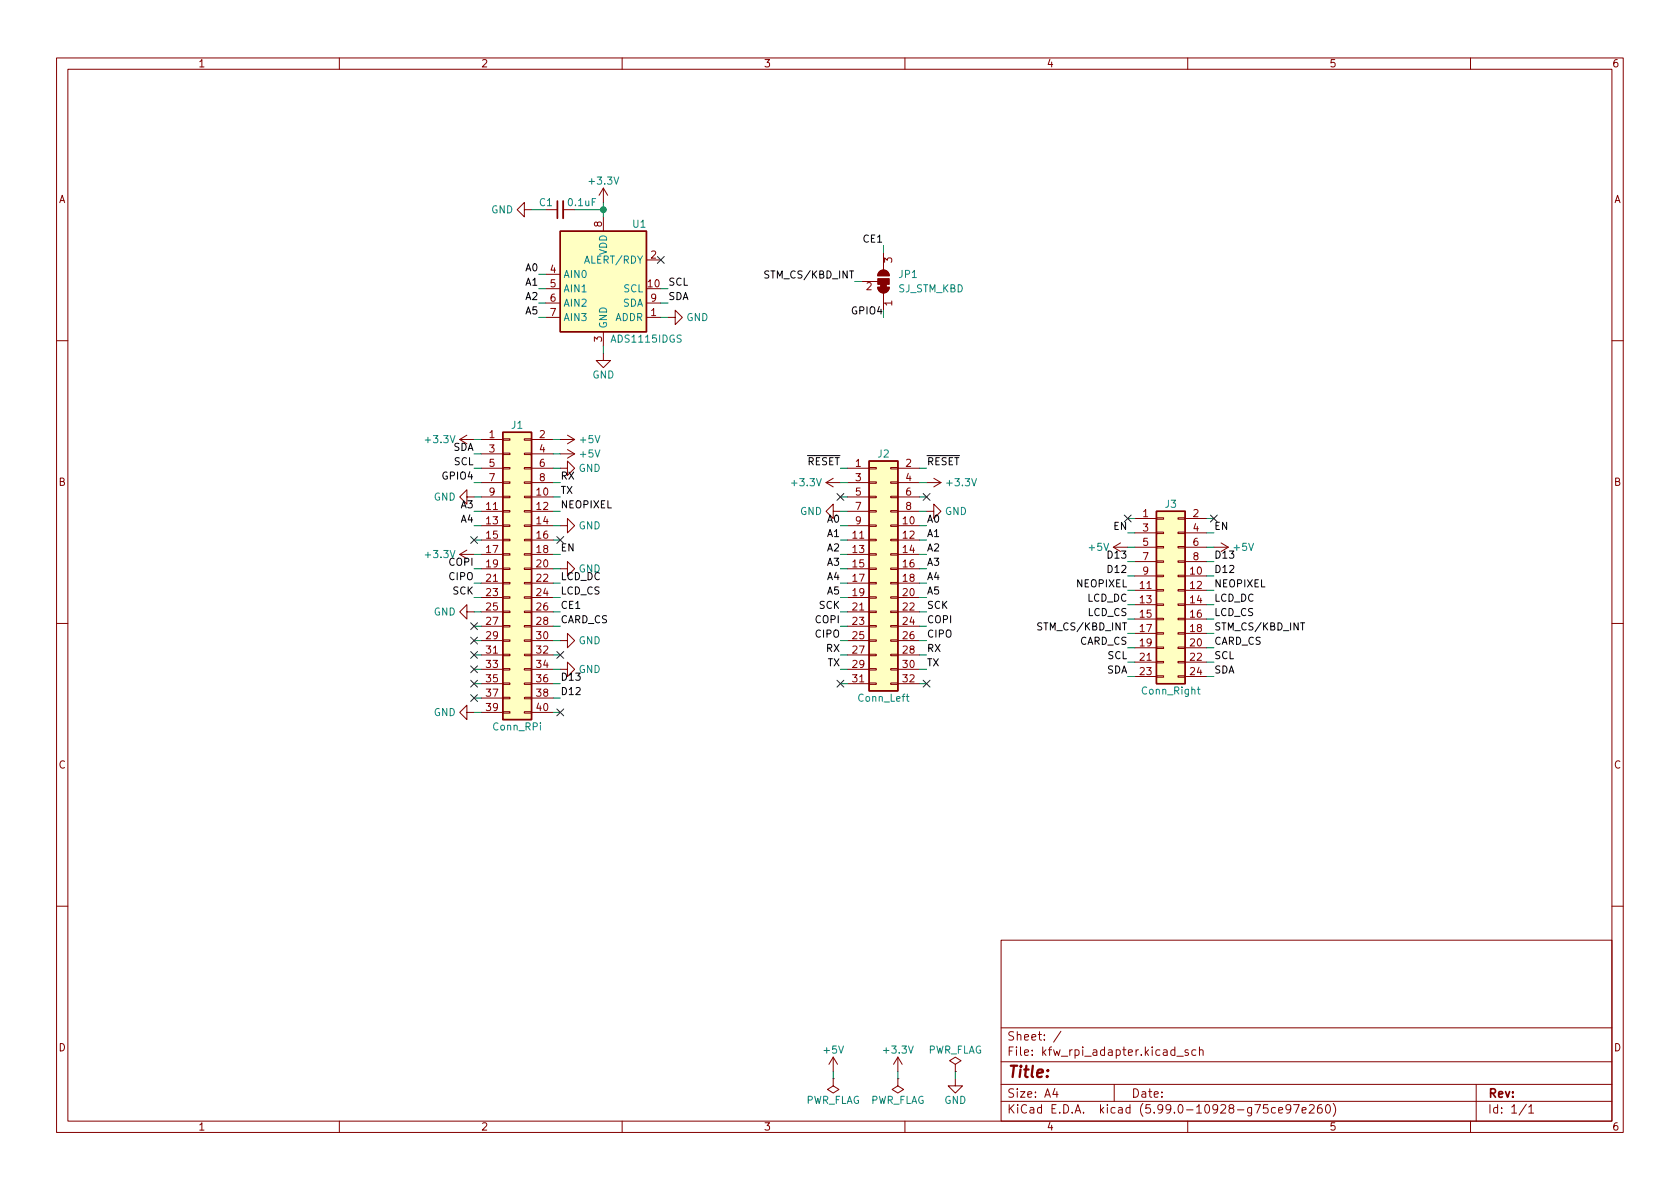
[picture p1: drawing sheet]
<svg xmlns="http://www.w3.org/2000/svg" width="297mm" height="210mm" viewBox="0 0 297 210" stroke-linecap="round" stroke-linejoin="round" font-family="sans-serif">
<g fill="none" stroke="#840000" stroke-width=".18">
<path d="M10 10.2h277v190.1h-277zM12 12.2h273v186.1h-273zM60 10.2v2M110 10.2v2M160 10.2v2M210 10.2v2M260 10.2v2M92.7 37.1v1.2l-1.3-1.2 1.3-1.3v1.3h1.3M96.5 37.1h2.1M99.6 37.1h2M106.7 33.3l-.8 1.2M106.7 33.3v2.5"/>
<path d="M106.7 38.3v2.6M106.7 33.3l.7 1.2M96.5 56.1h2.6M96.5 48.5h2.6M96.5 51h2.6M96.5 53.6h2.6M106.7 58.7v2.5M114.3 56.1h2.5M114.3 46h2.5M114.3 53.6h2.5M118.1 56.1h1.3v-1.2l1.2 1.2-1.2 1.3v-1.3M152.4 49.8h2.8"/>
<path d="M155.2 50.8h2a1.02 1.02 0 0 1-1 1 1.02 1.02 0 0 1-1-1zM155.5 48a1.02 1.02 0 0 1 1.1-.2 1.02 1.02 0 0 1 .6 1h-2zM156.2 44.7v3M156.2 51.8v3.1M10 60.2h2M81.3 77.7h2.5M81.3 77.7l1.2 .8M82.5 77l-1.2 .7M85.1 77.7h3.8M88.9 77.6h1.3v.2h-1.3zM92.7 77.6h1.3v.2h-1.3zM94 77.7h3.8"/>
<path d="M99.1 77.7h2.5M100.3 79.5l1.3 .8M100.3 77l1.3 .7M101.6 77.7l-1.3 .8M106.7 62.5v1.2h1.2l-1.2 1.3-1.3-1.3h1.3M285 60.2h2M81.3 98h2.5M81.3 98l1.2 .8M82.5 87.9v-1.3l-1.2 1.3 1.2 1.2v-1.2h1.3M82.5 97.3l-1.2 .7M85.1 87.9h3.8M85.1 90.4h3.8"/>
<path d="M85.1 93h3.8M85.1 95.5h3.8M85.1 98h3.8M85.1 80.3h3.8M85.1 82.8h3.8M85.1 85.3h3.8M88.9 97.9h1.3v.3h-1.3zM88.9 95.4h1.3v.2h-1.3zM88.9 92.8h1.3v.3h-1.3zM88.9 90.3h1.3v.2h-1.3zM88.9 87.8h1.3v.2h-1.3zM88.9 85.2h1.3v.3h-1.3z"/>
<path d="M88.9 82.7h1.3v.2h-1.3zM88.9 80.1h1.3v.3h-1.3zM92.7 97.9h1.3v.3h-1.3zM92.7 95.4h1.3v.2h-1.3zM92.7 92.8h1.3v.3h-1.3zM92.7 90.3h1.3v.2h-1.3zM92.7 87.8h1.3v.2h-1.3zM92.7 85.2h1.3v.3h-1.3zM92.7 82.7h1.3v.2h-1.3zM92.7 80.1h1.3v.3h-1.3zM94 87.9h3.8M94 90.4h3.8"/>
<path d="M94 93h3.8M94 95.5h3.8M94 98h3.8M94 80.3h3.8M94 82.8h3.8M94 85.3h3.8M99.1 93h1.2v-1.3l1.3 1.3-1.3 1.2v-1.2M99.1 82.8h1.2v-1.3l1.3 1.3-1.3 1.3v-1.3M99.1 80.3h2.5M101.6 80.3l-1.3 .7M146 85.3h2.6M146 85.3l1.3 .8"/>
<path d="M147.3 90.4v-1.3l-1.3 1.3 1.3 1.3v-1.3h1.3M147.3 84.6l-1.3 .7M149.9 87.9h3.8M149.9 90.4h3.8M149.9 93h3.8M149.9 95.5h3.8M149.9 98h3.8M149.9 82.8h3.8M149.9 85.3h3.8M153.7 97.9h1.2v.3h-1.2zM153.7 95.4h1.2v.2h-1.2zM153.7 92.8h1.2v.3h-1.2z"/>
<path d="M153.7 90.3h1.2v.2h-1.2zM153.7 87.8h1.2v.2h-1.2zM153.7 85.2h1.2v.3h-1.2zM153.7 82.7h1.2v.2h-1.2zM157.5 97.9h1.2v.3h-1.2zM157.5 95.4h1.2v.2h-1.2zM157.5 92.8h1.2v.3h-1.2zM157.5 90.3h1.2v.2h-1.2zM157.5 87.8h1.2v.2h-1.2zM157.5 85.2h1.2v.3h-1.2zM157.5 82.7h1.2v.2h-1.2zM158.7 87.9h3.9"/>
<path d="M158.7 90.4h3.9M158.7 93h3.9M158.7 95.5h3.9M158.7 98h3.9M158.7 82.8h3.9M158.7 85.3h3.9M163.8 90.4h1.3v1.3l1.3-1.3-1.3-1.3v1.3M163.8 85.3h2.6M165.1 84.6l1.3 .7M166.4 85.3l-1.3 .8M196.8 96.8h2.6M196.8 96.8l1.3 .7"/>
<path d="M198.1 96l-1.3 .8M200.7 91.7h3.8M200.7 94.2h3.8M200.7 96.8h3.8M200.7 99.3h3.8M204.5 99.2h1.2v.2h-1.2zM204.5 96.6h1.2v.3h-1.2zM204.5 94.1h1.2v.3h-1.2zM204.5 91.6h1.2v.2h-1.2zM208.3 99.2h1.2v.2h-1.2zM208.3 96.6h1.2v.3h-1.2zM208.3 94.1h1.2v.3h-1.2z"/>
<path d="M208.3 91.6h1.2v.2h-1.2zM209.5 91.7h3.9M209.5 94.2h3.9M209.5 96.8h3.9M209.5 99.3h3.9M214.6 96.8h2.6M215.9 96l1.3 .8M217.2 96.8l-1.3 .7M10 110.2h2M82.5 108.2v-1.3l-1.2 1.3 1.2 1.3v-1.3h1.3M85.1 100.6h3.8M85.1 103.1h3.8"/>
<path d="M85.1 105.7h3.8M85.1 108.2h3.8M85.1 110.7h3.8M85.1 113.3h3.8M85.1 115.8h3.8M85.1 118.4h3.8M88.9 118.2h1.3v.3h-1.3zM88.9 115.7h1.3v.2h-1.3zM88.9 113.2h1.3v.2h-1.3zM88.9 110.6h1.3v.3h-1.3zM88.9 108.1h1.3v.2h-1.3zM88.9 105.5h1.3v.3h-1.3z"/>
<path d="M88.9 103h1.3v.2h-1.3zM88.9 100.5h1.3v.2h-1.3zM92.7 118.2h1.3v.3h-1.3zM92.7 115.7h1.3v.2h-1.3zM92.7 113.2h1.3v.2h-1.3zM92.7 110.6h1.3v.3h-1.3zM92.7 108.1h1.3v.2h-1.3zM92.7 105.5h1.3v.3h-1.3zM92.7 103h1.3v.2h-1.3zM92.7 100.5h1.3v.2h-1.3zM94 100.6h3.8M94 103.1h3.8"/>
<path d="M94 105.7h3.8M94 108.2h3.8M94 110.7h3.8M94 113.3h3.8M94 115.8h3.8M94 118.4h3.8M99.1 100.6h1.2v-1.3l1.3 1.3-1.3 1.2v-1.2M99.1 118.4h1.2v-1.3l1.3 1.3-1.3 1.2v-1.2M99.1 113.3h1.2v-1.3l1.3 1.3-1.3 1.2v-1.2M149.9 100.6h3.8M149.9 103.1h3.8M149.9 105.7h3.8"/>
<path d="M149.9 108.2h3.8M149.9 110.7h3.8M149.9 113.3h3.8M149.9 115.8h3.8M149.9 118.4h3.8M153.7 118.2h1.2v.3h-1.2zM153.7 115.7h1.2v.2h-1.2zM153.7 113.2h1.2v.2h-1.2zM153.7 110.6h1.2v.3h-1.2zM153.7 108.1h1.2v.2h-1.2zM153.7 105.5h1.2v.3h-1.2zM153.7 103h1.2v.2h-1.2z"/>
<path d="M153.7 100.5h1.2v.2h-1.2zM157.5 118.2h1.2v.3h-1.2zM157.5 115.7h1.2v.2h-1.2zM157.5 113.2h1.2v.2h-1.2zM157.5 110.6h1.2v.3h-1.2zM157.5 108.1h1.2v.2h-1.2zM157.5 105.5h1.2v.3h-1.2zM157.5 103h1.2v.2h-1.2zM157.5 100.5h1.2v.2h-1.2zM158.7 100.6h3.9M158.7 103.1h3.9M158.7 105.7h3.9"/>
<path d="M158.7 108.2h3.9M158.7 110.7h3.9M158.7 113.3h3.9M158.7 115.8h3.9M158.7 118.4h3.9M200.7 101.8h3.8M200.7 104.4h3.8M200.7 106.9h3.8M200.7 109.5h3.8M200.7 112h3.8M200.7 114.5h3.8M200.7 117.1h3.8"/>
<path d="M200.7 119.6h3.8M204.5 119.5h1.2v.3h-1.2zM204.5 117h1.2v.2h-1.2zM204.5 114.4h1.2v.3h-1.2zM204.5 111.9h1.2v.2h-1.2zM204.5 109.3h1.2v.3h-1.2zM204.5 106.8h1.2v.3h-1.2zM204.5 104.3h1.2v.2h-1.2zM204.5 101.7h1.2v.3h-1.2zM208.3 119.5h1.2v.3h-1.2zM208.3 117h1.2v.2h-1.2zM208.3 114.4h1.2v.3h-1.2z"/>
<path d="M208.3 111.9h1.2v.2h-1.2zM208.3 109.3h1.2v.3h-1.2zM208.3 106.8h1.2v.3h-1.2zM208.3 104.3h1.2v.2h-1.2zM208.3 101.7h1.2v.3h-1.2zM209.5 101.8h3.9M209.5 104.4h3.9M209.5 106.9h3.9M209.5 109.5h3.9M209.5 112h3.9M209.5 114.5h3.9M209.5 117.1h3.9"/>
<path d="M209.5 119.6h3.9M285 110.2h2M82.5 126v-1.3l-1.2 1.3 1.2 1.2v-1.2h1.3M85.1 120.9h3.8M85.1 123.4h3.8M85.1 126h3.8M88.9 125.9h1.3v.2h-1.3zM88.9 123.3h1.3v.3h-1.3zM88.9 120.8h1.3v.2h-1.3zM92.7 125.9h1.3v.2h-1.3zM92.7 123.3h1.3v.3h-1.3zM92.7 120.8h1.3v.2h-1.3z"/>
<path d="M94 120.9h3.8M94 123.4h3.8M94 126h3.8M149.9 120.9h3.8M153.7 120.8h1.2v.2h-1.2zM157.5 120.8h1.2v.2h-1.2zM158.7 120.9h3.9M10 160.2h2M177 166.3h108v32h-108zM285 160.2h2M60 198.3v2M110 198.3v2"/>
<path d="M147.3 190.7v1.3l1 .7-1 .6-1-.6 1-.7M147.3 190.7h.1M147.3 186.9l-.7 1.3M147.3 186.9v2.6M147.3 186.9l.8 1.3M158.7 190.7v1.3l1.1 .7-1.1 .6-1-.6 1-.7M158.7 190.7h.1M158.7 186.9l-.7 1.3M158.7 186.9v2.6M158.7 186.9l.8 1.3M160 198.3v2M168.9 188.2l1-.6-1-.7-1 .7 1 .6v1.3"/>
<path d="M168.9 189.5h.1M168.9 190.7v1.3h-1.3l1.3 1.3 1.3-1.3h-1.3M177 194.8h108M177 191.8h108M177 187.8h108M177 181.8h108M186.5 192.5l-.4 1h1M186.9 193v1M187.6 182.4l-1.3 1.9M197 191.8v3M208.1 186.8h1.1M210 198.3v2"/>
<path d="M210.1 185.7l-.4-.1-.2 .2 .1 .3 .5 .1v.4h-.6M211.4 185.7l-.4-.1-.3 .3v.4l.2 .3h.5M212.1 185.8l.2-.2 .3 .1 .1 .9M212.1 185.1v1.5M225.5 195.9l-.4-.1-.3 .3v.4l.1 .3h.6M226.1 196.3l.7-.1-.1-.3-.4-.1-.2 .2v.8h.6M228.2 196l-.3 .3-.4-.1-.1-.2 .1-.6 .4-.1 .2 .2a.99 .99 0 0 1-.3 1.3h-.3M228.7 195.3h1l-.6 1.5M230.2 196.3l.7-.1v-.3l-.5-.1-.2 .2 .1 .8h.6M231.5 195.5l.6-.2 .2 .2 .1 .3-1 1h1M233.6 195.3a.59 .59 0 0 0-.7 .7v.5l.2 .3h.4l.2-.1 .1-.5-.2-.2-.4-.1-.3 .3M234.6 195.4l.1-.1a.81 .81 0 0 1 .6 .7 .81 .81 0 0 1-.3 .8h-.1a.81 .81 0 0 1-.6-.6 .81 .81 0 0 1 .3-.8z"/>
<path d="M235.7 195.1a1.72 1.72 0 0 1 0 2.3M260 198.3v2M261 191.8v6.5M269.9 195.3l-1.3 1.9M270.3 195.8l.4-.5v1.5M270.3 196.8h.9"/>
</g>
<g fill="#ffffc2" stroke="#ffffc2" stroke-width=".18">
<path d="M88.9 76.4h5.1v50.8h-5.1z"/>
<path d="M99.1 40.9h15.2v17.8h-15.2z"/>
<path d="M204.5 90.4h5v30.5h-5z"/>
<path d="M153.7 81.5h5v40.7h-5z"/>
</g>
<path d="M99.1 40.9h15.2v17.8h-15.2zM88.9 76.4h5.1v50.8h-5.1zM153.7 81.5h5v40.7h-5zM204.5 90.4h5v30.5h-5z" fill="none" stroke="#840000" stroke-width=".25"/>
<path d="M99.6 35.6v3" fill="none" stroke="#840000" stroke-width=".33"/>
<path d="M98.6 35.6v3" fill="none" stroke="#840000" stroke-width=".3"/>
<g fill="#840000" stroke="#840000" stroke-width=".18">
<path d="M155.2 50.8h2a1.02 1.02 0 0 1-1 1 1.02 1.02 0 0 1-1-1z"/>
<path d="M155.5 48a1.02 1.02 0 0 1 1.1-.2 1.02 1.02 0 0 1 .6 1h-2z"/>
<path d="M155.7 50.3h1v.5h-1z"/>
<path d="M155.2 49.3h2v1h-2z"/>
</g>
<path d="M160.2 123.2h.5M160.4 122.7v1.1l.3 .2M211.7 121.9h.5M211.9 121.5v1.1l.3 .1" fill="none" stroke="#008484" stroke-width=".18"/>
<path d="M135.9 48l-.4-.1-.2 .1v.4l.5 .2 .1 .3-.2 .3-.5-.1M184.2 110.2l-.5-.1-.2 .3 .1 .3 .5 .2v.4l-.1 .1-.5-.1M229.9 110.1h.8" fill="none" stroke="#000" stroke-width=".18"/>
<g fill="none" stroke="#008400" stroke-width=".18">
<path d="M94 37.1h2.5M101.6 37.1h5.1M106.7 35.8v2.5M95.2 51h1.3M95.2 53.6h1.3M95.2 56.1h1.3M95.2 48.5h1.3M116.8 51h1.3M116.8 53.6h1.3M116.8 56.1h1.3M151.1 49.8h1.3M156.2 43.4v1.3"/>
<path d="M83.8 77.7h1.3M97.8 77.7h1.3M106.7 61.2v1.3M83.8 85.3h1.3M83.8 87.9h1.3M83.8 90.4h1.3M83.8 98h1.3M83.8 93h1.3M83.8 95.5h1.3M83.8 82.8h1.3M83.8 80.3h1.3M97.8 85.3h1.3"/>
<path d="M97.8 87.9h1.3M97.8 90.4h1.3M97.8 98h1.3M97.8 93h1.3M97.8 95.5h1.3M97.8 82.8h1.3M97.8 80.3h1.3M148.6 85.3h1.3M148.6 87.9h1.3M148.6 90.4h1.3M148.6 98h1.3M148.6 93h1.3"/>
<path d="M148.6 95.5h1.3M162.6 85.3h1.2M162.6 87.9h1.2M162.6 90.4h1.2M162.6 98h1.2M162.6 93h1.2M162.6 95.5h1.2M162.6 82.8h1.2M199.4 96.8h1.3M199.4 99.3h1.3M199.4 91.7h1.3M199.4 94.2h1.3"/>
<path d="M213.4 96.8h1.2M213.4 99.3h1.2M213.4 91.7h1.2M213.4 94.2h1.2M83.8 110.7h1.3M83.8 113.3h1.3M83.8 108.2h1.3M83.8 100.6h1.3M83.8 103.1h1.3M83.8 105.7h1.3M83.8 115.8h1.3M83.8 118.4h1.3"/>
<path d="M97.8 110.7h1.3M97.8 113.3h1.3M97.8 108.2h1.3M97.8 100.6h1.3M97.8 103.1h1.3M97.8 105.7h1.3M97.8 115.8h1.3M97.8 118.4h1.3M148.6 110.7h1.3M148.6 113.3h1.3M148.6 108.2h1.3M148.6 100.6h1.3"/>
<path d="M148.6 103.1h1.3M148.6 105.7h1.3M148.6 115.8h1.3M148.6 118.4h1.3M162.6 110.7h1.2M162.6 113.3h1.2M162.6 108.2h1.2M162.6 100.6h1.2M162.6 103.1h1.2M162.6 105.7h1.2M162.6 115.8h1.2M162.6 118.4h1.2"/>
<path d="M199.4 101.8h1.3M199.4 112h1.3M199.4 114.5h1.3M199.4 117.1h1.3M199.4 119.6h1.3M199.4 104.4h1.3M199.4 106.9h1.3M199.4 109.5h1.3M213.4 101.8h1.2M213.4 112h1.2M213.4 114.5h1.2M213.4 117.1h1.2"/>
<path d="M213.4 119.6h1.2M213.4 104.4h1.2M213.4 106.9h1.2M213.4 109.5h1.2M83.8 123.4h1.3M83.8 126h1.3M83.8 120.9h1.3M97.8 123.4h1.3M97.8 126h1.3M97.8 120.9h1.3M148.6 120.9h1.3M162.6 120.9h1.2"/>
<path d="M147.3 189.5v1.2M158.7 189.5v1.2M168.9 189.5v1.2"/>
</g>
<g fill="none" stroke="#000084" stroke-width=".18">
<path d="M116.2 45.4l1.2 1.2M117.4 45.4l-1.2 1.2M83.2 94.9l1.2 1.2M84.4 94.9l-1.2 1.2M98.5 94.9l1.2 1.2M99.7 94.9l-1.2 1.2M148 87.3l1.2 1.2M149.2 87.3l-1.2 1.2M163.2 87.3l1.2 1.2M164.4 87.3l-1.2 1.2M198.8 91.1l1.2 1.2M200 91.1l-1.2 1.2"/>
<path d="M214 91.1l1.2 1.2M215.2 91.1l-1.2 1.2M83.2 110.1l1.2 1.2M83.2 117.7l1.2 1.3M83.2 115.2l1.2 1.2M83.2 112.7l1.2 1.2M84.4 110.1l-1.2 1.2M84.4 117.7l-1.2 1.3M84.4 115.2l-1.2 1.2M84.4 112.7l-1.2 1.2M98.5 115.2l1.2 1.2M99.7 115.2l-1.2 1.2"/>
<path d="M83.2 122.8l1.2 1.2M83.2 120.3l1.2 1.2M84.4 122.8l-1.2 1.2M84.4 120.3l-1.2 1.2M98.5 125.4l1.2 1.2M99.7 125.4l-1.2 1.2M148 120.3l1.2 1.2M149.2 120.3l-1.2 1.2M163.2 120.3l1.2 1.2M164.4 120.3l-1.2 1.2"/>
</g>
<circle cx="106.7" cy="37.1" r=".51" fill="#008400" stroke="#008400" stroke-width=".18"/>
<text font-size="2.8" fill="#840000" x="178" y="190.6">Title:</text>
<g font-size="2.1" fill="#840000">
<text x="178" y="184">Sheet: /</text>
<text x="178" y="186.7">File: kfw_rpi_adapter.kicad_sch</text>
<text x="178" y="196.9">KiCad E.D.A. kicad (5.99.0-10928-g75ce97e260)</text>
<text x="178" y="194.1">Size: A4</text>
<text x="200" y="194.1">Date:</text>
<text x="263" y="194.1">Rev:</text>
<text x="263" y="196.9">Id: 1/1</text>
</g>
<g font-size="1.8" fill="#840000">
<text x="35" y="11.9">1</text>
<text x="85" y="11.9">2</text>
<text x="135" y="11.9">3</text>
<text x="185" y="11.9">4</text>
<text x="235" y="11.9">5</text>
<text x="285" y="11.9">6</text>
<text x="10.3" y="35.9">A</text>
<text x="285.3" y="35.9">A</text>
<text x="106.4" y="40.1" transform="rotate(-90 106.4 40.1)">8</text>
<text x="115.1" y="45.7">2</text>
<text x="157.7" y="46.5" transform="rotate(-90 157.7 46.5)">3</text>
<text x="97.3" y="48.3">4</text>
<text x="97.3" y="50.8">5</text>
<text x="97.3" y="53.3">6</text>
<text x="114.6" y="50.8">10</text>
<text x="115.1" y="53.3">9</text>
<text x="153.2" y="51.3">2</text>
<text x="97.3" y="55.9">7</text>
<text x="115.1" y="55.9">1</text>
<text x="157.7" y="54.1" transform="rotate(-90 157.7 54.1)">1</text>
<text x="106.4" y="60.4" transform="rotate(-90 106.4 60.4)">3</text>
<text x="86.5" y="77.5">1</text>
<text x="95.4" y="77.5">2</text>
<text x="86.5" y="80">3</text>
<text x="86.5" y="82.5">5</text>
<text x="95.4" y="80">4</text>
<text x="95.4" y="82.5">6</text>
<text x="160.2" y="82.5">2</text>
<text x="10.3" y="85.9">B</text>
<text x="86.5" y="85.1">7</text>
<text x="86.5" y="87.6">9</text>
<text x="94.9" y="87.6">10</text>
<text x="95.4" y="85.1">8</text>
<text x="151.3" y="85.1">3</text>
<text x="151.3" y="87.6">5</text>
<text x="160.2" y="85.1">4</text>
<text x="160.2" y="87.6">6</text>
<text x="285.3" y="85.9">B</text>
<text x="86" y="90.2">11</text>
<text x="86" y="92.7">13</text>
<text x="86" y="95.2">15</text>
<text x="94.9" y="90.2">12</text>
<text x="94.9" y="92.7">14</text>
<text x="94.9" y="95.2">16</text>
<text x="150.8" y="95.2">11</text>
<text x="151.3" y="90.2">7</text>
<text x="151.3" y="92.7">9</text>
<text x="159.7" y="92.7">10</text>
<text x="159.7" y="95.2">12</text>
<text x="160.2" y="90.2">8</text>
<text x="202.1" y="91.4">1</text>
<text x="202.1" y="94">3</text>
<text x="211" y="91.4">2</text>
<text x="211" y="94">4</text>
<text x="86" y="97.8">17</text>
<text x="86" y="100.3">19</text>
<text x="94.9" y="97.8">18</text>
<text x="94.9" y="100.3">20</text>
<text x="150.8" y="97.8">13</text>
<text x="150.8" y="100.3">15</text>
<text x="159.7" y="97.8">14</text>
<text x="159.7" y="100.3">16</text>
<text x="202.1" y="96.5">5</text>
<text x="202.1" y="99.1">7</text>
<text x="202.1" y="101.6">9</text>
<text x="210.5" y="101.6">10</text>
<text x="211" y="96.5">6</text>
<text x="211" y="99.1">8</text>
<text x="86" y="102.9">21</text>
<text x="86" y="105.4">23</text>
<text x="86" y="107.9">25</text>
<text x="94.9" y="102.9">22</text>
<text x="94.9" y="105.4">24</text>
<text x="94.9" y="107.9">26</text>
<text x="150.8" y="102.9">17</text>
<text x="150.8" y="105.4">19</text>
<text x="150.8" y="107.9">21</text>
<text x="159.7" y="102.9">18</text>
<text x="159.7" y="105.4">20</text>
<text x="159.7" y="107.9">22</text>
<text x="201.6" y="104.1">11</text>
<text x="201.6" y="106.7">13</text>
<text x="210.5" y="104.1">12</text>
<text x="210.5" y="106.7">14</text>
<text x="86" y="110.5">27</text>
<text x="86" y="113">29</text>
<text x="94.9" y="110.5">28</text>
<text x="94.9" y="113">30</text>
<text x="150.8" y="110.5">23</text>
<text x="150.8" y="113">25</text>
<text x="159.7" y="110.5">24</text>
<text x="159.7" y="113">26</text>
<text x="201.6" y="109.2">15</text>
<text x="201.6" y="111.8">17</text>
<text x="210.5" y="109.2">16</text>
<text x="210.5" y="111.8">18</text>
<text x="86" y="115.6">31</text>
<text x="86" y="118.1">33</text>
<text x="94.9" y="115.6">32</text>
<text x="94.9" y="118.1">34</text>
<text x="150.8" y="115.6">27</text>
<text x="150.8" y="118.1">29</text>
<text x="159.7" y="115.6">28</text>
<text x="159.7" y="118.1">30</text>
<text x="201.6" y="114.3">19</text>
<text x="201.6" y="116.8">21</text>
<text x="201.6" y="119.4">23</text>
<text x="210.5" y="114.3">20</text>
<text x="210.5" y="116.8">22</text>
<text x="210.5" y="119.4">24</text>
<text x="86" y="120.6">35</text>
<text x="86" y="123.2">37</text>
<text x="86" y="125.7">39</text>
<text x="94.9" y="120.6">36</text>
<text x="94.9" y="123.2">38</text>
<text x="94.9" y="125.7">40</text>
<text x="150.8" y="120.6">31</text>
<text x="159.7" y="120.6">32</text>
<text x="10.3" y="135.9">C</text>
<text x="285.3" y="135.9">C</text>
<text x="10.3" y="185.9">D</text>
<text x="285.3" y="185.9">D</text>
<text x="35" y="199.9">1</text>
<text x="85" y="199.9">2</text>
<text x="135" y="199.9">3</text>
<text x="185" y="199.9">4</text>
<text x="235" y="199.9">5</text>
<text x="285" y="199.9">6</text>
</g>
<g font-size="1.8" fill="#008484">
<text x="104.3" y="32.6">+3.3V</text>
<text x="86.8" y="37.7">GND</text>
<text x="95.4" y="36.4">C1</text>
<text x="100.6" y="36.4">0.1uF</text>
<text x="111.9" y="40.3">U1</text>
<text x="103.7" y="46.6">ALERT/RDY</text>
<text x="107.3" y="45.1" transform="rotate(-90 107.3 45.1)">VDD</text>
<text x="99.6" y="49.1">AIN0</text>
<text x="99.6" y="51.7">AIN1</text>
<text x="110.3" y="51.7">SCL</text>
<text x="158.8" y="51.7">SJ_STM_KBD</text>
<text x="159" y="49.1">JP1</text>
<text x="99.6" y="54.2">AIN2</text>
<text x="99.6" y="56.8">AIN3</text>
<text x="107.3" y="58.2" transform="rotate(-90 107.3 58.2)">GND</text>
<text x="108.7" y="56.8">ADDR</text>
<text x="110.1" y="54.2">SDA</text>
<text x="121.3" y="56.8">GND</text>
<text x="108.3" y="60.6">ADS1115IDGS</text>
<text x="104.7" y="66.9">GND</text>
<text x="90.5" y="75.8">J1</text>
<text x="75.4" y="78.4">+3.3V</text>
<text x="102.3" y="83.4">GND</text>
<text x="102.7" y="80.9">+5V</text>
<text x="102.7" y="78.4">+5V</text>
<text x="155.2" y="80.9">J2</text>
<text x="76.7" y="88.5">GND</text>
<text x="140.2" y="86">+3.3V</text>
<text x="167.6" y="86">+3.3V</text>
<text x="206" y="89.8">J3</text>
<text x="102.3" y="93.6">GND</text>
<text x="141.4" y="91.1">GND</text>
<text x="167.1" y="91.1">GND</text>
<text x="75.4" y="98.7">+3.3V</text>
<text x="102.3" y="101.2">GND</text>
<text x="192.6" y="97.4">+5V</text>
<text x="218.2" y="97.4">+5V</text>
<text x="76.7" y="108.8">GND</text>
<text x="102.3" y="113.9">GND</text>
<text x="102.3" y="119">GND</text>
<text x="151.8" y="124.1">Conn_Left</text>
<text x="202" y="122.8">Conn_Right</text>
<text x="76.7" y="126.6">GND</text>
<text x="87.2" y="129.2">Conn_RPi</text>
<text x="145.7" y="186.3">+5V</text>
<text x="156.4" y="186.3">+3.3V</text>
<text x="163.9" y="186.3">PWR_FLAG</text>
<text x="142.4" y="195.2">PWR_FLAG</text>
<text x="153.8" y="195.2">PWR_FLAG</text>
<text x="166.9" y="195.2">GND</text>
</g>
<g font-size="1.8">
<text x="93" y="48">A0</text>
<text x="152.8" y="42.9">CE1</text>
<text x="93" y="53">A2</text>
<text x="93" y="50.5">A1</text>
<text x="118.1" y="50.5">SCL</text>
<text x="118.1" y="53">SDA</text>
<text x="135.8" y="49.2">STM_CS/KBD_INT</text>
<text x="93" y="55.6">A5</text>
<text x="80.1" y="79.7">SDA</text>
<text x="80.3" y="82.3">SCL</text>
<text x="163.8" y="82.3">~RESET~</text>
<text x="78.4" y="84.8">GPIO4</text>
<text x="81.6" y="89.9">A3</text>
<text x="99.1" y="87.3">TX</text>
<text x="99.1" y="89.9">NEOPIXEL</text>
<text x="99.1" y="84.8">RX</text>
<text x="81.6" y="92.4">A4</text>
<text x="146.3" y="95">A1</text>
<text x="146.3" y="92.4">A0</text>
<text x="163.8" y="92.4">A0</text>
<text x="163.8" y="95">A1</text>
<text x="196.9" y="93.7">EN</text>
<text x="214.6" y="93.7">EN</text>
<text x="79.5" y="100">COPI</text>
<text x="99.1" y="97.5">EN</text>
<text x="146.3" y="97.5">A2</text>
<text x="146.3" y="100">A3</text>
<text x="163.8" y="100">A3</text>
<text x="163.8" y="97.5">A2</text>
<text x="196.1" y="98.8">D13</text>
<text x="196.1" y="101.3">D12</text>
<text x="214.6" y="98.8">D13</text>
<text x="214.6" y="101.3">D12</text>
<text x="79.5" y="102.6">CIPO</text>
<text x="80.1" y="105.1">SCK</text>
<text x="99.1" y="107.7">CE1</text>
<text x="99.1" y="105.1">LCD_CS</text>
<text x="99.1" y="102.6">LCD_DC</text>
<text x="144.9" y="107.7">SCK</text>
<text x="146.3" y="102.6">A4</text>
<text x="146.3" y="105.1">A5</text>
<text x="163.8" y="102.6">A4</text>
<text x="163.8" y="105.1">A5</text>
<text x="163.8" y="107.7">SCK</text>
<text x="190.4" y="103.8">NEOPIXEL</text>
<text x="192.2" y="106.4">LCD_DC</text>
<text x="214.6" y="103.8">NEOPIXEL</text>
<text x="214.6" y="106.4">LCD_DC</text>
<text x="99.1" y="110.2">CARD_CS</text>
<text x="144.3" y="112.7">CIPO</text>
<text x="144.3" y="110.2">COPI</text>
<text x="163.8" y="110.2">COPI</text>
<text x="163.8" y="112.7">CIPO</text>
<text x="184.1" y="111.5">STM_CS/KBD_INT</text>
<text x="192.3" y="108.9">LCD_CS</text>
<text x="214.6" y="108.9">LCD_CS</text>
<text x="214.6" y="111.5">STM_CS/KBD_INT</text>
<text x="146.1" y="115.3">RX</text>
<text x="146.3" y="117.8">TX</text>
<text x="163.8" y="115.3">RX</text>
<text x="163.8" y="117.8">TX</text>
<text x="190.8" y="114">CARD_CS</text>
<text x="195.7" y="119.1">SDA</text>
<text x="195.9" y="116.5">SCL</text>
<text x="214.6" y="114">CARD_CS</text>
<text x="214.6" y="116.5">SCL</text>
<text x="214.6" y="119.1">SDA</text>
<text x="99.1" y="120.4">D13</text>
<text x="99.1" y="122.9">D12</text>
</g>
<g font-size="1.8" fill="#008400">
<text x="150.8" y="55.6">GPIO4</text>
<text x="142.7" y="82.3">~RESET~ 1</text>
</g>
</svg>
